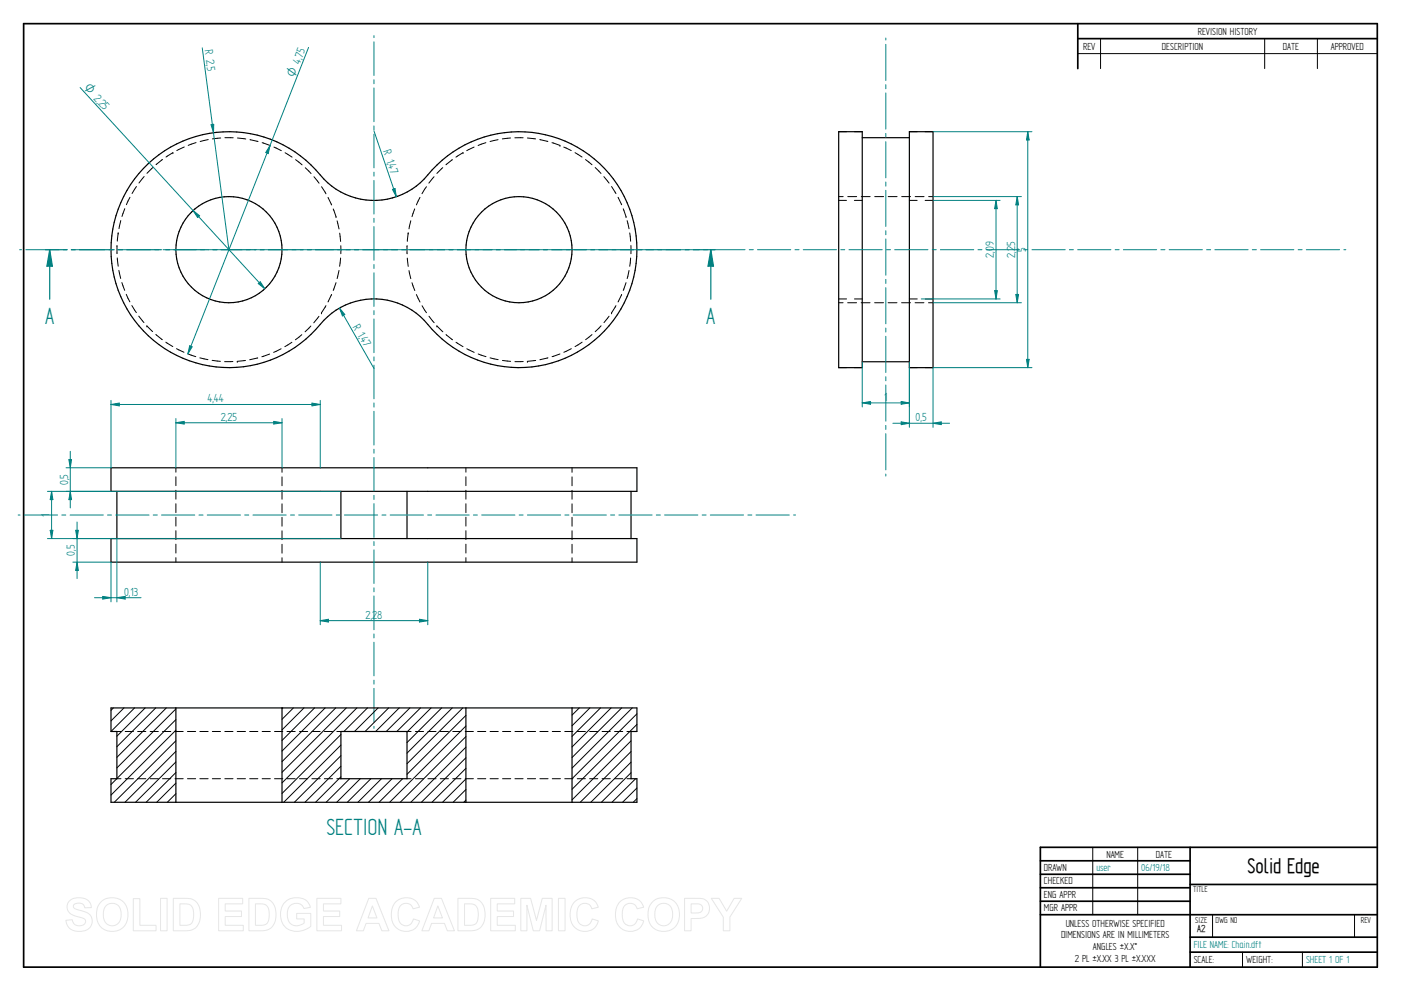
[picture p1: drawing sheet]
<svg xmlns="http://www.w3.org/2000/svg" width="594mm" height="420mm" viewBox="0 0 594 420" stroke-linecap="round" stroke-linejoin="round" font-family="sans-serif">
<g fill="none" stroke="#000" stroke-width=".72">
<path d="M10 10h574v400h-574zM457 10v19.1M457 16.4h127M504.6 359.2v50.8M584 359.2h-142.9v50.8M441.1 365h63.5M441.1 370.7h63.5M441.1 376.4h63.5M504.6 375h79.4M441.1 382.1h63.5M441.1 387.8h142.9M504.6 397.3h79.4"/>
<path d="M504.6 403.7h79.4"/>
</g>
<g fill="none" stroke="#000" stroke-width=".42">
<path d="M466.7 16.4v12.7M536.3 16.4v12.7M558.6 16.4v12.7M457 22.7h127M88.3 59.2l-3.4 .8M93.6 58.5l-3.5 .4M95.4 58.4h3.5M100.7 58.5l3.5 .4M106 59.2l3.4 .8M211.2 59.2l-3.4 .8M216.5 58.5l-3.5 .4M218.3 58.4h3.5"/>
<path d="M223.6 58.5l3.5 .4M228.9 59.2l3.4 .8M355.6 55.8h3.4M362.3 55.8h3.3M385.6 55.8h3.4M392.3 55.8h3.3M57.9 79.1l-1.9 2.9M61.1 74.8l-2.2 2.8M64.8 71l-2.5 2.5M68.9 67.6l-2.7 2.2M73.3 64.7h.1M73.3 64.7l-2.9 1.9"/>
<path d="M78.1 62.3l-3.1 1.5M83.1 60.5l-3.3 1.1M111.2 60.5l3.2 1.1M114.4 61.6h.1M116.2 62.4l3.1 1.5M120.9 64.8l3 1.8M125.3 67.7l2.8 2.2M129.4 71.1l2.5 2.5M133.1 74.9l2.2 2.8M136.3 79.2l1.9 3M180.8 79.2l-1.9 2.9M184.1 74.9l-2.2 2.7"/>
<path d="M187.7 71.1l-2.5 2.4M191.8 67.7l-2.7 2.1M196.3 64.7h.1M196.3 64.7l-3 1.9M201 62.4l-3.1 1.5M206 60.5l-3.3 1.2M234.1 60.5l3.3 1.1M237.4 61.6h.1M239 62.4l3.2 1.4M243.8 64.7l3 1.9M248.3 67.6l2.7 2.2M252.4 71l2.4 2.5"/>
<path d="M256.1 74.9l2.2 2.7M259.3 79.1l1.9 3M50.1 98.8h.1M50.1 98.8l-.4 3.4M51.2 93.5l-.7 3.4M52.9 88.5l-1.2 3.3M55.1 83.7l-1.5 3.1M139.1 83.7l1.5 3.2M141.3 88.6l1.2 3.3M142.5 91.9h.1M143 93.6l.8 3.5M144.1 98.8l.3 3.6"/>
<path d="M173.1 98.8h.1M173.1 98.8l-.4 3.5M174.2 93.6l-.8 3.4M175.8 88.6l-1.1 3.3M178.1 83.7l-1.5 3.2M262.1 83.7l1.5 3.1M264.3 88.5l1.2 3.4M265.5 91.9h.1M265.9 93.6l.8 3.4M267 98.8l.4 3.5M355.6 85h3.3M355.6 83.4h1.9"/>
<path d="M359.5 83.4h3.8M362.3 85h3.3M365.2 83.4h3.8M370.9 83.4h3.8M376.6 83.4h3.8M382.3 83.4h3.8M385.6 85h3.3M388.1 83.4h3.7M392.3 85h3.3M393.8 83.4h1.8M49.6 104.1v3.4M49.7 109.3l.4 3.6"/>
<path d="M50.4 114.6l.8 3.5M51.7 119.8l1.2 3.3M142.5 119.8l-1.2 3.3M143.8 114.7l-.8 3.4M144.4 109.4l-.4 3.5M144.5 104.2v3.4M172.6 104.1v3.5M172.7 109.4l.4 3.5M173.4 114.7l.8 3.5M174.7 119.9l1.2 3.3M265.5 119.8l-1.2 3.3M266.7 114.7l-.8 3.4"/>
<path d="M267.4 109.4l-.4 3.5M267.5 104.1v3.5M53.5 124.8l1.6 3.2M55.9 129.5l1.9 3M58.8 134l2.2 2.8M62.3 138.2h.1M62.3 138.2l2.4 2.4M131.8 138.2l-2.4 2.5M135.2 134.1l-2.2 2.8M136.3 132.6h.1M138.2 129.6l-1.9 3M140.6 124.8l-1.5 3.2"/>
<path d="M176.6 124.9l1.5 3.2M179 129.6l1.8 3M181.9 134.1l2.2 2.7M185.2 138.2h.1M185.2 138.2l2.6 2.5M254.9 138.1l-2.5 2.5M258.3 134.1l-2.2 2.7M259.3 132.6h.1M261.2 129.6l-1.9 3M263.6 124.8l-1.5 3.2M355.6 126.7h3.4M355.6 128.4h1.9"/>
<path d="M359.4 128.4h3.8M362.3 126.7h3.3M365.2 128.4h3.7M370.9 128.4h3.7M376.6 128.4h3.8M382.3 128.4h3.8M385.6 126.7h3.4M388 128.4h3.8M392.3 126.7h3.3M393.7 128.4h1.9M66.1 141.8l2.7 2.2M70.3 145.1l3 1.8"/>
<path d="M74.8 147.8l3.2 1.6M79.7 150l3.3 1.2M84.7 151.7l3.5 .8M90 152.8l3.5 .4M98.8 153.3h-3.6M100.6 153.2h.1M104.1 152.8l-3.5 .4M109.3 151.8l-3.4 .7M114.3 150.1l-3.3 1.2M119.2 147.9l-3.2 1.5M123.8 145.1l-3 1.9M128 141.9l-2.7 2.2"/>
<path d="M189.1 141.9l2.8 2.2M193.4 145.1l2.9 1.9M197.9 147.9l3.2 1.5M202.8 150.1l3.3 1.1M207.8 151.7l3.4 .8M213.1 152.8l3.4 .4M221.9 153.3h-3.6M223.6 153.2h.1M227.2 152.8l-3.6 .4M232.4 151.7l-3.5 .8M237.4 150.1l-3.3 1.1M242.3 147.8l-3.2 1.6"/>
<path d="M246.8 145.1l-3 1.8M251 141.9l-2.7 2.1M355.6 155.9h3.3M362.3 155.9h3.3M385.6 155.9h3.3M392.3 155.9h3.3M74.6 198.3v1.9M119.6 198.3v1.9M197.6 198.3v1.9M242.6 198.3v1.9M74.6 202.1v3.8M74.6 207.9v3.7"/>
<path d="M74.6 213.6v3.7M74.6 219.3v3.8M119.6 202.2v3.8M119.6 207.9v3.8M119.6 213.6v3.8M119.6 219.3v3.8M197.6 202.1v3.8M197.6 207.9v3.7M197.6 213.6v3.7M197.6 219.3v3.8M242.6 202.2v3.8M242.6 207.9v3.8"/>
<path d="M242.6 213.6v3.8M242.6 219.3v3.8M74.6 225v3.8M74.6 230.7v3.8M74.6 236.4v1.9M119.6 225v3.8M119.6 230.8v3.7M119.6 236.5v1.8M197.6 225v3.8M197.6 230.7v3.8M197.6 236.4v1.9M242.6 225v3.8"/>
<path d="M242.6 230.8v3.7M242.6 236.5v1.8M463.4 359.2v28.6M482.4 359.2v28.6M514.2 387.9v9.4M574.4 387.9v9.4M526.9 403.7v6.3M552.3 403.7v6.3"/>
</g>
<g fill="none" stroke="#000" stroke-width=".51">
<path d="M355.6 55.8h10v100.1h-10zM365.6 58.4h20M385.6 55.8h10v100.1h-10zM62.9 69.3a50.3 50.3 0 0 1 74.4 6.6 29.7 29.7 0 0 0 46-3.9 50 50 0 0 1 72.9-.6 50 50 0 0 1-3.9 72.8 50 50 0 0 1-72.4-8.4 29.4 29.4 0 0 0-44.1 1.7 50 50 0 0 1-72.9 4.9 50 50 0 0 1 0-73.1zM365.6 153.4h20M47.1 198.3h223v10h-223zM49.6 208.3v20M144.6 208.3v20M172.6 208.3v20M267.6 208.3v20M47.1 228.3h223v10h-223z"/>
<circle cx="97.1" cy="105.9" r="22.5"/>
<circle cx="220.1" cy="105.9" r="22.5"/>
</g>
<g fill="none" stroke="#008080" stroke-width=".42">
<path d="M158.6 15.1v.9M158.6 17.7v14.3M375.6 16.1v.9M375.6 18.8v15.3M158.6 33.8v1.7M158.6 37.3v14.3M375.6 35.9v1.7M375.6 39.4v15.3M158.6 53.4v1.7M158.6 56.9v14.3M375.6 56.6v1.7M158.6 73v1.7"/>
<path d="M158.6 76.5v14.3M375.6 60.1v15.3M375.6 77.2v1.7M158.6 92.5v1.8M158.6 96.1v14.3M375.6 80.7v15.3M375.6 97.8v1.7M8.3 105.9h.8M11 105.9h14.1M26.8 105.9h1.7M30.3 105.9h14.1M46.2 105.9h1.7"/>
<path d="M49.7 105.9h14.1M65.6 105.9h1.7M69.1 105.9h14.1M85 105.9h1.7M88.5 105.9h14.1M104.4 105.9h1.7M107.9 105.9h14.1M123.8 105.9h1.7M127.3 105.9h14.1M143.2 105.9h1.7M146.7 105.9h14.1M158.6 112.1v1.7"/>
<path d="M158.6 115.7v14.2M162.6 105.9h1.7M166.1 105.9h14.1M182 105.9h1.7M185.5 105.9h14.1M201.4 105.9h1.7M204.8 105.9h14.2M220.8 105.9h1.7M224.3 105.9h14.1M240.2 105.9h1.6M243.7 105.9h14.1M259.5 105.9h1.7"/>
<path d="M263.1 105.9h14M278.9 105.9h1.8M282.4 105.9h14.1M298.3 105.9h1.8M301.8 105.9h14.1M317.7 105.9h1.7M321.2 105.9h14.1M337.1 105.9h1.7M340.6 105.9h14.1M356.5 105.9h1.7M360 105.9h14.1M375.6 101.3v15.4"/>
<path d="M375.6 118.4v1.8M375.9 105.9h1.7M379.4 105.9h14.1M395.3 105.9h1.7M398.8 105.9h14.1M414.7 105.9h1.7M418.2 105.9h14.1M434.1 105.9h1.7M437.6 105.9h14.1M453.5 105.9h1.7M457 105.9h14.1M472.9 105.9h1.6"/>
<path d="M476.4 105.9h14.1M492.2 105.9h1.8M495.8 105.9h14.1M511.6 105.9h1.8M515.1 105.9h14.1M531 105.9h1.8M534.5 105.9h14.1M550.5 105.9h1.6M553.9 105.9h14.1M569.8 105.9h.9M158.6 131.7v1.7M158.6 135.2v14.3"/>
<path d="M375.6 122v15.3M375.6 139.1v1.7M158.6 151.3v1.7M158.6 154.8v14.3M375.6 142.6v15.3M375.6 159.7v1.8M158.6 170.9v1.7M158.6 174.4v14.3M375.6 163.2v15.4M158.6 190.5v1.7M158.6 194v14.2M375.6 180.4v1.7"/>
<path d="M375.6 183.9v15.3M7.7 218.4h.8M10.3 218.4h14.1M26.2 218.4h1.7M29.7 218.4h14.1M45.6 218.4h1.7M49.1 218.4h14.1M65 218.4h1.7M68.5 218.4h14.1M84.4 218.4h1.7M87.9 218.4h14.1M103.8 218.4h1.7"/>
<path d="M107.3 218.4h14.1M123.2 218.4h1.7M126.7 218.4h14.1M142.6 218.4h1.7M146 218.4h14.1M158.6 210v1.8M158.6 213.5v14.3M162 218.4h1.7M165.4 218.4h14.2M181.3 218.4h1.7M184.9 218.4h14.1M200.7 218.4h1.7"/>
<path d="M204.3 218.4h14M220.1 218.4h1.7M223.6 218.4h14.1M239.5 218.4h1.8M243 218.4h14.1M258.9 218.4h1.7M262.4 218.4h14.1M278.3 218.4h1.7M281.8 218.4h14.1M297.7 218.4h1.7M301.2 218.4h14.1M317.1 218.4h1.7"/>
<path d="M320.6 218.4h14.1M336.5 218.4h.8M375.6 201v.8M158.6 229.6v1.7M158.6 233.1v14.3M158.6 249.2v1.7M158.6 252.7v14.3M158.6 268.8v1.7M158.6 272.3v14.3M158.6 288.4v1.7M158.6 291.8v14.4M158.6 307.9v.9"/>
</g>
<g fill="none" stroke="#008080" stroke-width=".51">
<path d="M28.4 105.9h-7.3v21M30.2 105.9h1.7M33.7 105.9h14.7M50.2 105.9h1.7M53.7 105.9h14.7M70.3 105.9h1.7M73.7 105.9h14.8M90.3 105.9h1.7M93.8 105.9h14.7M110.3 105.9h1.7M113.8 105.9h14.7M130.3 105.9h1.7"/>
<path d="M133.8 105.9h14.7M150.4 105.9h1.7M153.8 105.9h14.8M170.4 105.9h1.7M173.9 105.9h14.7M190.4 105.9h1.7M193.9 105.9h14.7M210.4 105.9h1.7M213.9 105.9h14.7M230.5 105.9h1.6M233.9 105.9h14.8M250.5 105.9h1.7"/>
<path d="M254 105.9h14.7M270.5 105.9h1.7M274 105.9h14.7M290.5 105.9h1.7M294 105.9h7.4"/>
</g>
<path d="M21.1 105.9l1.1 7h-2.3z" fill="#008080"/>
<path d="M21.1 105.9l1.1 7h-2.3zM301.4 105.9v21" fill="none" stroke="#008080" stroke-width=".51"/>
<path d="M301.4 105.9l1.1 7h-2.3z" fill="#008080"/>
<path d="M19.3 105.9h1.8M301.4 105.9l1.1 7h-2.3zM301.4 105.9h1.7" fill="none" stroke="#008080" stroke-width=".51"/>
<g fill="none" stroke="#000" stroke-width=".42">
<path d="M48.1 300.1l-1 1.1M49.6 310.1h1.7M52.6 300.1l-5.5 5.5M53.1 310.1h3.5M57.1 300.1l-10 10M58.4 310.1h3.4M61.5 300.1l-11.9 12M63.7 310.1h3.4M66 300.1l-16.4 16.5M68.9 310.1h3.5M70.5 300.1l-20.9 21M74.2 310.1h3.5"/>
<path d="M74.6 300.6l-25 25M74.6 305.1l-27.5 27.5M74.6 309.6l-27.5 27.5M74.6 314.1l-26.1 26M74.6 318.6l-21.6 21.5M79.5 310.1h3.5M84.7 310.1h3.6M90 310.1h3.5M95.3 310.1h3.5M100.6 310.1h3.5M105.9 310.1h3.4M111.2 310.1h3.4"/>
<path d="M116.4 310.1h3.5M119.9 300.1l-.3 .4M121.7 310.1h3.5M124.4 300.1l-4.8 4.9M127 310.1h3.5M128.9 300.1l-9.3 9.4M132.2 310.1h3.6M133.4 300.1l-13.8 13.8M137.5 310.1h3.5M137.9 300.1l-18.3 18.3M142.4 300.1l-22.8 22.8M142.8 310.1h1.8"/>
<path d="M144.6 311.4l-25 25M144.6 315.9l-24.3 24.2M146.8 300.1l-27.2 27.3M151.3 300.1l-31.7 31.8M155.8 300.1l-10 10M160.3 300.1l-10 10M164.8 300.1l-10 10M169.3 300.1l-10 10M172.6 310.1h1.7M173.8 300.1l-10 10M176.1 310.1h3.5M178.3 300.1l-10 10"/>
<path d="M181.4 310.1h3.5M182.8 300.1l-10.2 10.2M186.7 310.1h3.5M187.3 300.1l-14.7 14.7M191.8 300.1l-19.2 19.2M192 310.1h3.4M196.3 300.1l-23.7 23.7M197.3 310.1h3.4M197.6 303.3l-25 25M197.6 307.8l-32.4 32.3M197.6 312.3l-27.9 27.8M197.6 316.8l-23.4 23.3"/>
<path d="M202.5 310.1h3.5M207.8 310.1h3.5M213.1 310.1h3.5M218.3 310.1h3.5M223.6 310.1h3.5M228.9 310.1h3.5M234.2 310.1h3.5M239.5 310.1h3.4M244.8 310.1h3.4M245.7 300.1l-3.1 3.1M250 310.1h3.5M250.1 300.1l-7.5 7.6"/>
<path d="M254.6 300.1l-12 12.1M255.3 310.1h3.5M259.1 300.1l-16.5 16.6M260.6 310.1h3.5M263.6 300.1l-21 21.1M265.8 310.1h1.8M267.6 314.1l-25 25M267.6 318.6l-21.6 21.5M268.1 300.1l-25.5 25.6M270.1 302.6l-27.5 27.6M270.1 307.1l-27.5 27.5M49.6 330.2h1.7"/>
<path d="M53.1 330.2h3.5M58.4 330.2h3.4M63.7 330.2h3.4M68.9 330.2h3.5M74.2 330.2h3.5M74.6 323l-17.1 17.1M74.6 327.5l-12.6 12.6M74.6 332l-8.1 8.1M74.6 336.5l-3.7 3.6M79.5 330.2h3.5M84.7 330.2h3.6M90 330.2h3.5"/>
<path d="M95.3 330.2h3.5M100.6 330.2h3.5M105.9 330.2h3.4M111.2 330.2h3.4M116.4 330.2h3.5M121.7 330.2h3.5M127 330.2h3.5M132.2 330.2h3.6M137.5 330.2h3.5M142.8 330.2h1.8M144.6 320.4l-19.8 19.7M144.6 324.9l-15.3 15.2"/>
<path d="M144.6 329.4l-10.8 10.7M148.3 330.2l-10 9.9M152.8 330.2l-10 9.9M157.3 330.2l-10 9.9M161.7 330.2l-9.9 9.9M166.2 330.2l-10 9.9M170.7 330.2l-10 9.9M172.6 330.2h1.7M176.1 330.2h3.5M181.4 330.2h3.5M186.7 330.2h3.5M192 330.2h3.4"/>
<path d="M197.3 330.2h3.4M197.6 321.3l-18.9 18.8M197.6 325.8l-14.4 14.3M197.6 330.2l-9.9 9.9M197.6 334.7l-5.5 5.4M197.6 339.2l-.9 .9M202.5 330.2h3.5M207.8 330.2h3.5M213.1 330.2h3.5M218.3 330.2h3.5M223.6 330.2h3.5M228.9 330.2h3.5"/>
<path d="M234.2 330.2h3.5M239.5 330.2h3.4M244.8 330.2h3.4M250 330.2h3.5M255.3 330.2h3.5M260.6 330.2h3.5M265.8 330.2h1.8M267.6 323.1l-17.1 17M267.6 327.6l-12.6 12.5M269.5 330.2l-10 9.9M270.1 334.1l-6.1 6M270.1 338.6l-1.6 1.5"/>
</g>
<path d="M47.1 300.1h223v10h-2.5v20.1h2.5v9.9h-223v-9.9h2.5v-20.1h-2.5zM74.6 300.1v40M119.6 300.1v40M144.6 310.1h28v20.1h-28zM197.6 300.1v40M242.6 300.1v40" fill="none" stroke="#000" stroke-width=".51"/>
<path d="M158.6 55.5l9.5 27.9M166.4 80.3l1.1-.4 .6 3.5z" fill="none" stroke="#008080" stroke-width=".42"/>
<path d="M166.4 80.3l1.1-.4 .6 3.5z" fill="#008080"/>
<path d="M85.8 20.3l11.3 85.6M89.5 52.9l1.1-.2-.1 3.6z" fill="none" stroke="#008080" stroke-width=".42"/>
<path d="M89.5 52.9l1.1-.2-.1 3.6z" fill="#008080"/>
<path d="M130.8 20.1l-51.1 129.9M80.4 146.6l1.1 .4-1.8 3z" fill="none" stroke="#008080" stroke-width=".42"/>
<path d="M80.4 146.6l1.1 .4-1.8 3z" fill="#008080"/>
<path d="M114.5 61.7l-.8 3.5-1-.5z" fill="none" stroke="#008080" stroke-width=".42"/>
<path d="M114.5 61.7l-.8 3.5-1-.5z" fill="#008080"/>
<path d="M34 37.1l78.3 85.3M109.5 120.2l.9-.7 1.9 2.9z" fill="none" stroke="#008080" stroke-width=".42"/>
<path d="M109.5 120.2l.9-.7 1.9 2.9z" fill="#008080"/>
<path d="M81.9 89.3l2.8 2.2-.9 .7z" fill="none" stroke="#008080" stroke-width=".42"/>
<path d="M81.9 89.3l2.8 2.2-.9 .7z" fill="#008080"/>
<path d="M144 130.6l14.6 25.6M144 130.6l2.2 2.7-1 .6z" fill="none" stroke="#008080" stroke-width=".42"/>
<path d="M144 130.6l2.2 2.7-1 .6z" fill="#008080"/>
<path d="M47.1 169.8v28.5M132.3 170.9l3.5 .6-3.5 .6zM135.8 169.8v28.5" fill="none" stroke="#008080" stroke-width=".42"/>
<path d="M132.3 170.9l3.5 .6-3.5 .6z" fill="#008080"/>
<path d="M47.1 171.5l3.5-.6v1.2z" fill="none" stroke="#008080" stroke-width=".42"/>
<path d="M47.1 171.5l3.5-.6v1.2z" fill="#008080"/>
<path d="M47.1 171.5h88.7M74.6 177.5v20.8M74.6 179.2l3.5-.6v1.2zM119.6 177.5v20.8" fill="none" stroke="#008080" stroke-width=".42"/>
<path d="M74.6 179.2l3.5-.6v1.2z" fill="#008080"/>
<path d="M116.1 178.6l3.5 .6-3.5 .6z" fill="none" stroke="#008080" stroke-width=".42"/>
<path d="M116.1 178.6l3.5 .6-3.5 .6z" fill="#008080"/>
<path d="M74.6 179.2h45M47.1 238.3v16.9M49.6 228.3v26.9M43.6 252.9l3.5 .5-3.5 .6z" fill="none" stroke="#008080" stroke-width=".42"/>
<path d="M43.6 252.9l3.5 .5-3.5 .6z" fill="#008080"/>
<path d="M49.6 253.4l3.5-.5v1.1z" fill="none" stroke="#008080" stroke-width=".42"/>
<path d="M49.6 253.4l3.5-.5v1.1z" fill="#008080"/>
<path d="M135.8 238.3v26.6M181.4 238.3v26.6M40.1 253.4h19.7M177.9 262.6l3.5 .5-3.5 .6z" fill="none" stroke="#008080" stroke-width=".42"/>
<path d="M177.9 262.6l3.5 .5-3.5 .6z" fill="#008080"/>
<path d="M135.8 263.1l3.5-.5v1.1z" fill="none" stroke="#008080" stroke-width=".42"/>
<path d="M135.8 263.1l3.5-.5v1.1z" fill="#008080"/>
<path d="M20.1 208.3h124.5M20.1 228.3h124.5M21.3 224.8h1.1l-.5 3.5zM135.8 263.1h45.6" fill="none" stroke="#008080" stroke-width=".42"/>
<path d="M21.3 224.8h1.1l-.5 3.5z" fill="#008080"/>
<path d="M21.9 208.3l.5 3.5h-1.1z" fill="none" stroke="#008080" stroke-width=".42"/>
<path d="M21.9 208.3l.5 3.5h-1.1z" fill="#008080"/>
<path d="M21.9 208.3v20M30.9 228.3h16.2M30.9 238.3h16.2M32.1 224.8h1.1l-.5 3.5z" fill="none" stroke="#008080" stroke-width=".42"/>
<path d="M32.1 224.8h1.1l-.5 3.5z" fill="#008080"/>
<path d="M32.7 238.3l.5 3.6h-1.1z" fill="none" stroke="#008080" stroke-width=".42"/>
<path d="M32.7 238.3l.5 3.6h-1.1z" fill="#008080"/>
<path d="M28 198.3h19.1M29.2 194.9h1.1l-.5 3.4zM28 208.3h19.1M32.7 221.3v24" fill="none" stroke="#008080" stroke-width=".42"/>
<path d="M29.2 194.9h1.1l-.5 3.4z" fill="#008080"/>
<path d="M29.8 208.3l.5 3.5h-1.1z" fill="none" stroke="#008080" stroke-width=".42"/>
<path d="M29.8 208.3l.5 3.5h-1.1z" fill="#008080"/>
<path d="M365.6 153.4v19.2M385.6 153.4v19.2M365.6 170.8l3.5-.6v1.2zM29.8 191.3v24" fill="none" stroke="#008080" stroke-width=".42"/>
<path d="M365.6 170.8l3.5-.6v1.2z" fill="#008080"/>
<path d="M382.1 170.2l3.5 .6-3.5 .6z" fill="none" stroke="#008080" stroke-width=".42"/>
<path d="M382.1 170.2l3.5 .6-3.5 .6z" fill="#008080"/>
<path d="M385.6 155.9v25.3M395.6 155.9v25.3M365.6 170.8h20M382.1 178.9l3.5 .6-3.5 .5z" fill="none" stroke="#008080" stroke-width=".42"/>
<path d="M382.1 178.9l3.5 .6-3.5 .5z" fill="#008080"/>
<path d="M395.6 179.5l3.5-.6v1.1z" fill="none" stroke="#008080" stroke-width=".42"/>
<path d="M395.6 179.5l3.5-.6v1.1z" fill="#008080"/>
<path d="M395.6 55.8h42M435.8 55.8l.6 3.6h-1.1zM395.6 155.9h42M378.6 179.5h24" fill="none" stroke="#008080" stroke-width=".42"/>
<path d="M435.8 55.8l.6 3.6h-1.1z" fill="#008080"/>
<path d="M435.3 152.4h1.1l-.6 3.5z" fill="none" stroke="#008080" stroke-width=".42"/>
<path d="M435.3 152.4h1.1l-.6 3.5z" fill="#008080"/>
<path d="M435.8 55.8v100.1M395.6 83.4h37.5M395.6 128.4h37.5M430.7 124.8h1.2l-.6 3.6z" fill="none" stroke="#008080" stroke-width=".42"/>
<path d="M430.7 124.8h1.2l-.6 3.6z" fill="#008080"/>
<path d="M431.3 83.4l.6 3.5h-1.2z" fill="none" stroke="#008080" stroke-width=".42"/>
<path d="M431.3 83.4l.6 3.5h-1.2z" fill="#008080"/>
<path d="M395.6 85h28.5M422.4 85l.5 3.5h-1.1zM431.3 83.4v45M390.6 126.7h33.5" fill="none" stroke="#008080" stroke-width=".42"/>
<path d="M422.4 85l.5 3.5h-1.1z" fill="#008080"/>
<path d="M421.8 123.2h1.1l-.5 3.5z" fill="none" stroke="#008080" stroke-width=".42"/>
<path d="M421.8 123.2h1.1l-.5 3.5z" fill="#008080"/>
<path d="M422.4 85v41.7" fill="none" stroke="#008080" stroke-width=".42"/>
<g fill="none" stroke="#e6e6e6" stroke-width=".42">
<path d="M29.6 381.8a6.5 6.5 0 0 1 8.5 .8l.6 2.2-2.8 .1a2.7 2.7 0 0 0-2.1-2 2.7 2.7 0 0 0-2.7 1.1 1.87 1.87 0 0 0 2.2 1.8l1.4 .4a4.4 4.4 0 0 1 4 6.2 6.4 6.4 0 0 1-9.1 1.3l-1.2-1.8-.5-1.7 2.7-.3a2.94 2.94 0 0 0 2.6 2.6 2.94 2.94 0 0 0 3.1-1.9 2.67 2.67 0 0 0-2.9-1.8 4.9 4.9 0 0 1-5-4.3l.4-1.6zM42.8 382.4a6.9 6.9 0 0 1 8.3-.8 6.9 6.9 0 0 1 3 7.7 6.7 6.7 0 0 1-8 5.5 6.7 6.7 0 0 1-5.1-8.3 6.1 6.1 0 0 1 1.8-4.1zM44.8 384.2a3.9 3.9 0 0 1 4.6-.8 3.9 3.9 0 0 1 2 4.3 3.8 3.8 0 0 1-1.9 4.3 3.8 3.8 0 0 1-4.6-.7 6.6 6.6 0 0 1-.1-7.1zM56.5 381h2.8v11.3h6.9v2.3h-9.7zM68.1 380.9h2.8v13.7h-2.8zM73.5 380.9h5a5.9 5.9 0 0 1 6.5 7 5.9 5.9 0 0 1-6.3 6.7h-5.2zM76.3 383.2h1.8a3.4 3.4 0 0 1 4 3.9v1.2a3.2 3.2 0 0 1-3.8 4h-2zM92.7 380.9h10.2v2.3h-7.4v3h6.9v2.4h-6.9v3.7h7.7v2.3h-10.5zM105.5 380.9h5.1a5.9 5.9 0 0 1 6.4 7 5.9 5.9 0 0 1-6.3 6.7h-5.2zM108.3 383.2h1.9a3.4 3.4 0 0 1 4 3.9v1.2a3.2 3.2 0 0 1-3.8 4h-2.1zM120.9 382.4a7.3 7.3 0 0 1 9.7 .1l1 2.2-2.7 .5a3.7 3.7 0 0 0-4.6-2 3.7 3.7 0 0 0-2.5 4.4 4.2 4.2 0 0 0 2.2 4.5 4.2 4.2 0 0 0 5-.8v-1.7h-3.2v-2.3h6v5.4a8.1 8.1 0 0 1-11.8-.8 8.3 8.3 0 0 1 .9-9.5zM134.4 380.9h10.2v2.3h-7.4v3h6.9v2.4h-6.9v3.7h7.6v2.3h-10.4z"/>
<path d="M156.4 380.9h3l5.5 13.7h-3l-1.2-3.1h-5.5l-1.1 3.1h-3zM157.9 384.1l1.9 5.1h-3.7zM167.7 382.5a6 6 0 0 1 10.2 2.1l-2.8 .7a3.2 3.2 0 0 0-3.9-2.2 3.2 3.2 0 0 0-2.4 3.8 4.6 4.6 0 0 0 2.5 5.5 3.2 3.2 0 0 0 4-2.8l2.6 .8a6.1 6.1 0 0 1-7.2 4.3 6.1 6.1 0 0 1-4.8-6.8 7.7 7.7 0 0 1 1.8-5.4zM184.1 380.9h3.1l5.5 13.7h-3l-1.2-3.1h-5.5l-1.1 3.1h-3zM185.7 384.1l1.9 5.1h-3.8zM194.2 380.9h5a5.9 5.9 0 0 1 6.5 7 5.9 5.9 0 0 1-6.3 6.7h-5.2zM197 383.2h1.8a3.4 3.4 0 0 1 4 3.9v1.2a3.2 3.2 0 0 1-3.8 4h-2zM208.1 380.9h10.2v2.3h-7.4v3h6.9v2.4h-6.9v3.7h7.6v2.3h-10.4zM220.8 380.9h4.2l2.5 9.3 2.4-9.3h4.2v13.7h-2.5l-.1-10.8-2.7 10.8h-2.7l-2.7-10.8v10.8h-2.6zM236.8 380.9h2.8v13.7h-2.8zM243.5 382.5a6 6 0 0 1 10.2 2.1l-2.8 .7a3.2 3.2 0 0 0-3.8-2.2 3.2 3.2 0 0 0-2.4 3.8 4.6 4.6 0 0 0 2.4 5.5 3.2 3.2 0 0 0 4-2.8l2.6 .8a6.1 6.1 0 0 1-7.2 4.3 6.1 6.1 0 0 1-4.7-6.8 7.7 7.7 0 0 1 1.7-5.4zM262.7 382.5a6 6 0 0 1 10.2 2.1l-2.7 .7a3.2 3.2 0 0 0-3.9-2.2 3.2 3.2 0 0 0-2.4 3.8 4.6 4.6 0 0 0 2.4 5.5 3.2 3.2 0 0 0 4-2.8l2.7 .8a6.1 6.1 0 0 1-7.2 4.3 6.1 6.1 0 0 1-4.8-6.8 7.7 7.7 0 0 1 1.7-5.4z"/>
<path d="M276.7 382.4a6.9 6.9 0 0 1 8.3-.8 6.9 6.9 0 0 1 3 7.7 6.7 6.7 0 0 1-8.1 5.5 6.7 6.7 0 0 1-5.1-8.3 6.1 6.1 0 0 1 1.9-4.1zM278.7 384.2a3.9 3.9 0 0 1 4.6-.8 3.9 3.9 0 0 1 1.9 4.3 3.8 3.8 0 0 1-1.8 4.3 3.8 3.8 0 0 1-4.7-.7 6.6 6.6 0 0 1 0-7.1zM290.3 380.9h5.2a4.4 4.4 0 0 1 5.4 4.3 4.4 4.4 0 0 1-5.4 4.2h-2.4v5.2h-2.8zM293.1 383.2h1.8a2.1 2.1 0 0 1 2.6 .6 2.1 2.1 0 0 1 0 2.6 3.4 3.4 0 0 1-2.9 .7h-1.5zM301.6 380.9h3.3l3.2 5.4 3.2-5.4h3.2l-5 7.9v5.8h-2.8v-5.8z"/>
</g>
<g font-size="11.3" fill="#008080">
<text x="19.2" y="137.4">A</text>
<text x="299.5" y="137.4">A</text>
<text x="138.4" y="354.2">SECTION A-A</text>
</g>
<text font-size="10.1" x="529" y="370.2">Solid Edge</text>
<g font-size="5.6" fill="#008080">
<text x="86.8" y="21.4" transform="rotate(82 86.8 21.4)">R 2,</text>
<text x="87.8" y="28.3" transform="rotate(82 87.8 28.3)">5</text>
<text x="128.1" y="24.8" transform="rotate(-68 128.1 24.8)">75</text>
<text x="41.4" y="43.9" transform="rotate(47 41.4 43.9)">25</text>
<text x="162.5" y="64.2" transform="rotate(71 162.5 64.2)">R 1,</text>
<text x="164.5" y="70.1" transform="rotate(71 164.5 70.1)">47</text>
<text x="435" y="106.8" transform="rotate(-90 435 106.8)">5</text>
<text x="421.5" y="109.3" transform="rotate(-90 421.5 109.3)">2,09</text>
<text x="430.5" y="109.3" transform="rotate(-90 430.5 109.3)">2,25</text>
<text x="149.4" y="138.4" transform="rotate(60 149.4 138.4)">R 1,</text>
<text x="152.5" y="143.8" transform="rotate(60 152.5 143.8)">47</text>
<text x="88" y="170.6">4,44</text>
<text x="374.9" y="169.9">1</text>
<text x="93.6" y="178.4">2,25</text>
<text x="388.3" y="178.6">0,5</text>
<text x="28.9" y="205.7" transform="rotate(-90 28.9 205.7)">0,5</text>
<text x="21" y="219.1" transform="rotate(-90 21 219.1)">1</text>
<text x="31.8" y="235.7" transform="rotate(-90 31.8 235.7)">0,5</text>
<text x="52.6" y="252.6">0,13</text>
<text x="155" y="262.3">2,28</text>
</g>
<g font-size="5.4" fill="#008080">
<text x="124.9" y="32.9" transform="rotate(-68 124.9 32.9)">O 4,</text>
<text x="35.5" y="37.5" transform="rotate(47 35.5 37.5)">O 2,</text>
</g>
<g font-size="4.9">
<text x="507.9" y="14.7">REVISION HISTORY</text>
<text x="459.3" y="21">REV</text>
<text x="492.7" y="21">DESCRIPTION</text>
<text x="544" y="21">DATE</text>
<text x="564.3" y="21">APPROVED</text>
<text x="469.1" y="363.6">NAME</text>
<text x="490.1" y="363.6">DATE</text>
<text x="442.7" y="369.3">DRAWN</text>
<text x="442.7" y="375">CHECKED</text>
<text x="442.7" y="380.7">ENG APPR</text>
<text x="442.7" y="386.4">MGR APPR</text>
<text x="451.9" y="392.9">UNLESS OTHERWISE SPECIFIED</text>
<text x="449.9" y="397.9">DIMENSIONS ARE IN MILLIMETERS</text>
<text x="455.7" y="407.8">2 PL ±X.XX 3 PL ±X.XXX</text>
<text x="463.5" y="402.9">ANGLES ±X.X°</text>
<text x="506.2" y="408.3">SCALE:</text>
<text x="528.4" y="408.3">WEIGHT:</text>
</g>
<g font-size="4.9" fill="#008080">
<text x="464.9" y="369.3">user</text>
<text x="483.9" y="369.3">06/19/18</text>
<text x="506.2" y="402">FILE NAME: Chain.dft</text>
<text x="553.8" y="408.4">SHEET 1 OF 1</text>
</g>
<text font-size="4.8" x="507.7" y="395.3">A2</text>
<g font-size="4.1">
<text x="505.9" y="378.3">TITLE</text>
<text x="506.9" y="391.1">SIZE</text>
<text x="515.4" y="391.1">DWG NO</text>
<text x="577" y="391.1">REV</text>
</g>
</svg>
